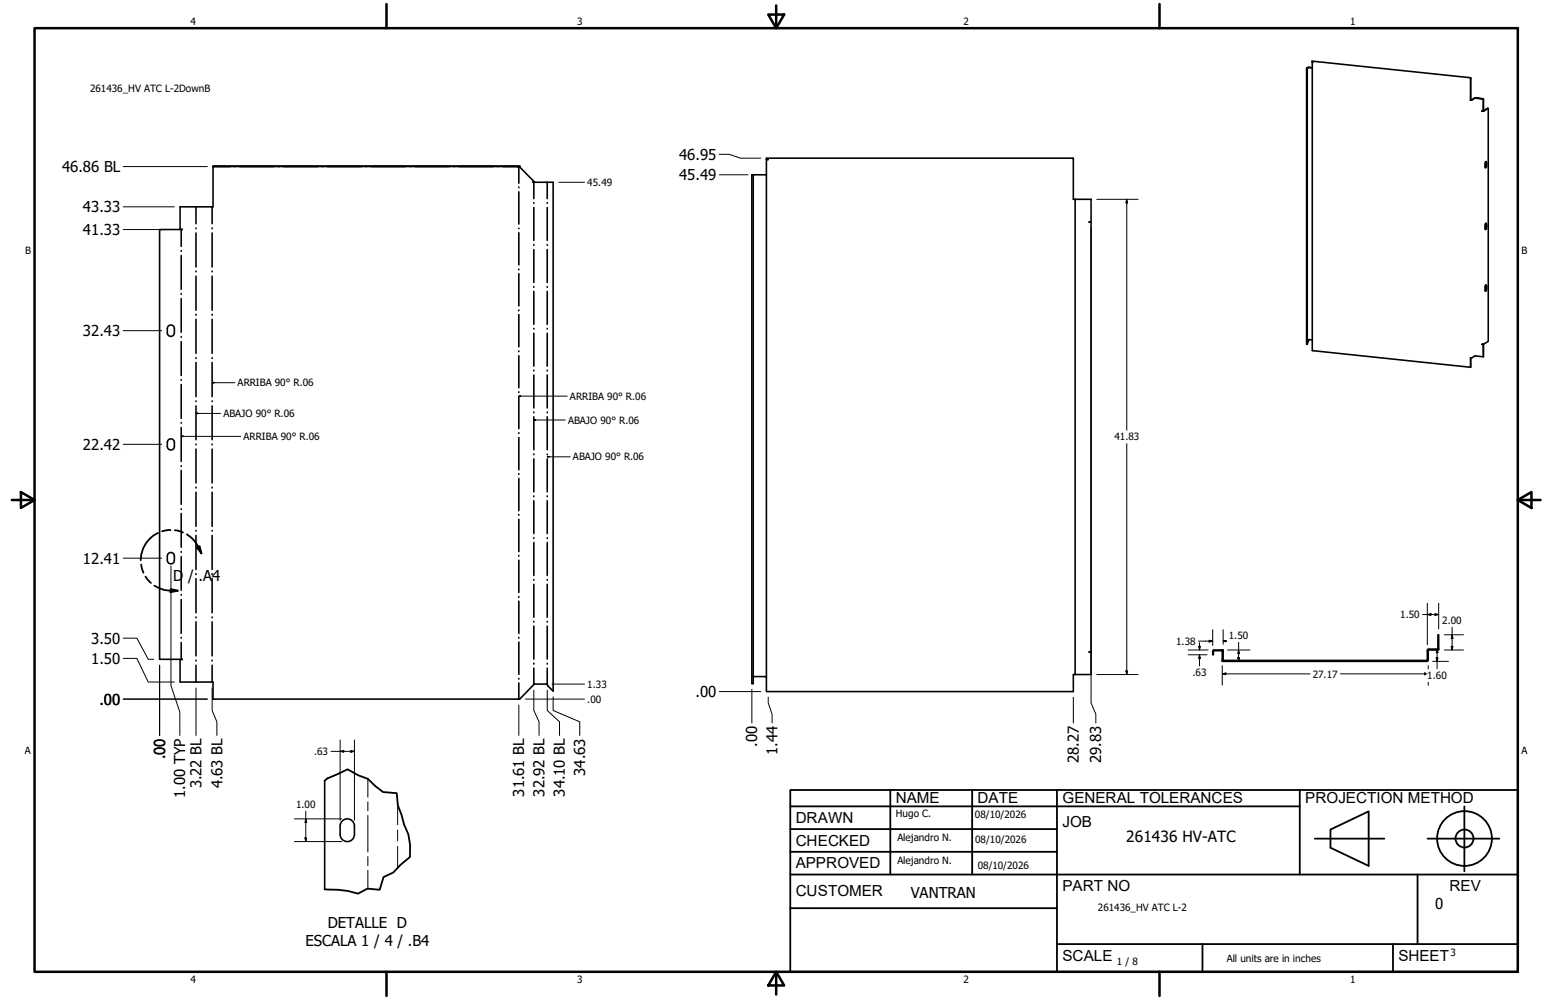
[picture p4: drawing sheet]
<svg xmlns="http://www.w3.org/2000/svg" width="432mm" height="279mm" viewBox="0 0 432 279" stroke-linecap="round" stroke-linejoin="round" font-family="sans-serif">
<!-- layer: GIGA_BendUp -->
<g fill="none" stroke="#000" stroke-width=".44">
<path d="M59.2 57.8v4.7M59.5 46.5h4.8M65.5 46.5h.2M66.9 46.5h9.6M77.7 46.5h.3M79.2 46.5h9.6M90 46.5h.2M91.4 46.5h9.6M102.2 46.5h.2M103.6 46.5h9.7M114.5 46.5h.2M115.9 46.5h9.6"/>
<path d="M126.7 46.5h.2M128.1 46.5h9.7M139 46.5h.2M140.4 46.5h4.8M144.9 46.7v4.5M144.9 52.3v.2M144.9 53.6v9M50.6 64.1v4.7M50.6 70v.2M50.6 71.4v9.4M59.2 63.7v.2M59.2 65.1v9.5"/>
<path d="M59.2 75.8v.1M59.2 77.2v9.5M144.9 63.8v.1M144.9 65v9M144.9 75.2v.2M144.9 76.5v9M50.6 82v.2M50.6 83.4v9.4M50.6 94v.2M50.6 95.4v9.5M59.2 87.8v.3M59.2 89.2v9.5"/>
<path d="M59.2 99.9v.2M144.9 86.6v.2M144.9 87.9v9M144.9 98v.2M144.9 99.4v8.9M50.6 106v.2M50.6 107.4v9.5M50.6 118v.2M50.6 119.4v9.5M59.2 101.3v9.5M59.2 112v.2M59.2 113.4v9.5"/>
<path d="M144.9 109.5v.2M144.9 110.8v9M50.6 130.1v.2M50.6 131.4v9.5M59.2 124.1v.2M59.2 125.5v9.4M59.2 136.1v.2M59.2 137.5v9.6M144.9 120.9v.2M144.9 122.2v9.1M144.9 132.3v.2M144.9 133.7v9"/>
<path d="M50.6 142.1v.2M50.6 143.4v9.5M50.6 154.1v.2M50.6 155.5v9.4M59.2 148.2v.2M59.2 149.6v9.5M144.9 143.8v.2M144.9 145.1v9M144.9 155.2v.2M144.9 156.5v9M50.6 166.1v.2M50.6 167.5v9.5"/>
<path d="M50.6 178.1v.2M50.6 179.5v4.7M59.2 160.3v.2M59.2 161.7v9.5M59.2 172.4v.2M59.2 173.7v9.6M144.9 166.7v.2M144.9 168v9M144.9 178.1v.2M144.9 179.4v9M59.2 184.5v.2M59.2 185.9v4.7"/>
<path d="M144.9 189.5v.2M144.9 190.8v4.5"/>
</g>
<!-- layer: GIGA_BendDown -->
<g fill="none" stroke="#000" stroke-width=".44">
<path d="M54.7 57.8v4.7M149.1 50.9v4.6M149.1 56.6v.2M149.1 58v9.2M152.8 50.9v4.6M152.8 56.6v.2M152.8 58v9.2M54.7 63.7v.2M54.7 65.1v9.5M54.7 75.8v.1M54.7 77.2v9.5M149.1 68.3v.2"/>
<path d="M149.1 69.7v9.2M152.8 68.3v.2M152.8 69.7v9.2M54.7 87.8v.3M54.7 89.2v9.5M54.7 99.9v.2M149.1 80.1v.2M149.1 81.4v9.2M149.1 91.8v.1M149.1 93.1v9.2M152.8 80.1v.2M152.8 81.4v9.2"/>
<path d="M152.8 91.8v.1M152.8 93.1v9.2M54.7 101.3v9.5M54.7 112v.2M54.7 113.4v9.5M149.1 103.4v.2M149.1 104.8v9.2M149.1 115.1v.2M149.1 116.5v9.2M152.8 103.4v.2M152.8 104.8v9.2M152.8 115.1v.2"/>
<path d="M152.8 116.5v9.2M54.7 124.1v.2M54.7 125.5v9.4M54.7 136.1v.2M54.7 137.5v9.6M149.1 126.8v.2M149.1 128.2v9.2M149.1 138.6v.1M149.1 139.9v9.2M152.8 126.9v.2M152.8 128.2v9.2M152.8 138.6v.1"/>
<path d="M152.8 139.9v9.2M54.7 148.2v.2M54.7 149.6v9.5M149.1 150.2v.2M149.1 151.6v9.2M152.8 150.2v.2M152.8 151.6v9.2M54.7 160.3v.2M54.7 161.7v9.5M54.7 172.4v.2M54.7 173.7v9.6M149.1 161.9v.2"/>
<path d="M149.1 163.3v9.2M149.1 173.6v.2M149.1 174.9v9.2M152.8 161.9v.2M152.8 163.3v9.2M152.8 173.6v.2M152.8 174.9v9.2M54.7 184.5v.2M54.7 185.9v4.7M149.1 185.3v.2M149.1 186.7v4.6M152.8 185.4v.1"/>
<path d="M152.8 186.7v4.6"/>
</g>
<!-- layer: Visible (ANSI) -->
<g fill="none" stroke="#000" stroke-width=".44">
<path d="M364.9 19.1v77l.2 .1 .5-1.3 .9 .1M365.1 19.1v77.1M366.5 18.9l-1.1-.1-.5 .3 .5-.2 1.1 .1M366.5 17.3v80.6l44.2 4.7 .1-2.6M366.7 17.3h-.2v-.2l44.2 4.6 .1 6.2M410.7 21.7v6.3M410.8 27.9l1.1-.5 2.4 .2-2.3-.2-1.3 .6M410.8 27.9l-.1 .1M414.3 27.6v3.5M414.3 30.9l1.4-.6v65.1l-1.4 .8h-.3M414.3 27.6v3.4l-.3 .1M415.7 30.3l-1.3 .8h-.4"/>
<path d="M59.5 46.5v11.3h-9.2v6.3h.6h-6.3v120.1h6.3l-.6 .1v6.3h9.2v4.7h85.7l4-4.2h3.5l1.8 2v-142.2h-5.7h.5l-4.1-4.2M59.5 46.5h85.7zM145.2 46.5v.2h-.5M210.4 48.8v142.2h-.4v-142.2h4.1M214.1 44.2h85.7v11.5h.5v132.8h-.5v4.7h-85.7v-148.6h.5h-.5zM300.3 55.7h4.4v6.3h-.5h.5v120.1h-.5l.5 .1v6.3h-4.4M414.9 45.2l.2-.1 .1 .5-.2 1.3-.2-.2zM415 45.2v1.2l-.2 .5M414.8 79.8l.3-.2 .1 .4-.2 1.3-.2-.1zM415 79.6v1.3l-.2 .4M415 62.4l.2 .1v.9l-.3 .7-.1-1.4zM415 62.4v1.2l-.2 .5"/>
<path d="M46.7 93a.98 .98 0 0 0 1 1 .98 .98 0 0 0 1-1M46.7 93v-1.2a.98 .98 0 0 1 1-1 .98 .98 0 0 1 1 1v1.2M414 96.2h.2M414.3 96.3v3.4M414.3 96.2v3.4l-2.3-.2-1.3 .6v2.6M47 122.9a.98 .98 0 0 1 1.1-.2 .98 .98 0 0 1 .6 .9v1.1a.98 .98 0 0 1-1 1 .98 .98 0 0 1-1-1v-1.1zM47 154.7a.98 .98 0 0 1 1.1-.3 .98 .98 0 0 1 .6 1v1.2a.98 .98 0 0 1-1 .9 .98 .98 0 0 1-1-.9v-1.2zM214.1 189.4l-.2-.4h-3.5v.5M338.7 181.9v1h.2v-1M339 181.6h2.2M339 181.8h2.2M339.1 181.8l-.2 .2"/>
<path d="M339.1 181.6l-.4 .4M341.3 181.6l.1 .1M341.3 181.8l.1 .2M341.4 184.7h57.1M341.4 184.5l57.1 .2zM341.4 184.4v-2.8h.2v2.8M341.6 184.4v.1M341.6 184.4l-.2 .1M398.7 181.7v2.7M398.7 184.4l-.1 .2M398.9 181.7v2.7l-.3 .4M399 181.5l-.2 .2"/>
<path d="M399 181.4l-.3 .3M399 181.4h2.8v.2h-2.8M401.6 181.2v-3.8h.2v3.8M401.6 181.3l-.1 .1M401.8 181.3v.1M90.7 218.1v30.4M95 233.1v-2.3a2 2 0 0 1 2-2 2 2 0 0 1 2 2v2.3M95 233.1a2 2 0 0 0 2 2 2 2 0 0 0 2-2"/>
</g>
<circle cx="59.5" cy="46.5" r=".22" fill="#000"/>
<!-- layer: Break Line (ANSI)-1 -->
<path d="M90.7 218.1l.7-.6 5.7-2.6 2.9 1.7 2.7 1 2.1 2 2.2 1.7 3.8 .3 .3 3.4 1 2.6 .7 2.7 1.2 2.8 .6 3.1-.1 3.3-2.6 2.1-2 2.2-2.8 1.2-1.1 3.6-3.4-.3-2.6 1.4a30.6 30.6 0 0 0-9.3-1.2" fill="none" stroke="#000" stroke-width=".51"/>
<!-- layer: Bend Centerline (ANSI)-1 -->
<path d="M102.7 217.7v5.1M102.7 224v2.6M102.7 227.8v10.3M102.7 239.3v2.6M111.1 224.3v6.1M111.1 231.9v3M111.1 236.5v6M102.7 243.1v5.2" fill="none" stroke="#000" stroke-width=".28"/>
<!-- layer: Contorno de detalle (ANSI) -->
<path d="M39.4 157.7l.7 2.3M44.1 148.9a8.6 8.6 0 0 0-4.8 7.6M47.6 148.1l-2.3 .4M48.8 148.1l2.3 .7M52.2 149.3a8.6 8.6 0 0 1 3.2 3.5l.9 1.8M55 153l.8-.4 .5 2zM40.6 161.1l1.6 1.8M43.1 163.6a9.2 9.2 0 0 0 4.5 1.4h2.1M47.7 164.6l2 .4-2.1 .5z" fill="none" stroke="#000" stroke-width=".51"/>
<path d="M55 153l.8-.4 .5 2zM47.7 164.6l2 .4-2.1 .5z" fill="#000"/>
<!-- layer: Borde (ANSI) -->
<g fill="none" stroke="#000" stroke-width=".7">
<path d="M9.7 7.9h414.2v263.6h-414.2zM107.9 1.1v6.8M214.6 4.1h4.4l-2.2 3.8zM216.8 1.5v6.4M323.8 1.1v6.8M3.3 139.7h6.4M5.8 137.5l3.9 2.2-3.9 2.2zM423.9 139.7l3.8-2.2v4.4zM423.9 139.7h6.4M107.9 271.5v6.8M216.8 271.5l2.2 3.8h-4.4zM216.8 271.5v6.4"/>
<path d="M323.8 271.5v6.8"/>
</g>
<!-- layer: Title (ANSI)-1 -->
<g fill="none" stroke="#000" stroke-width=".51">
<path d="M220.7 220.7h203.2v50.8h-203.2zM220.7 225.3h142.3M220.7 231.6h74.5M220.7 238h74.5M248.7 220.7v23.6M271.5 220.7v23.6M295.2 220.7v50.8M363 220.7v23.6M367.2 234.3h19.5M371.6 231.8l10.7-5.1v15.2l-10.7-5zM398.7 234.3h20.1M409 225.3v18.2"/>
<path d="M220.7 244.3h203.2M220.7 253.7h74.5M395.9 244.3v19.5M295.2 263.8h128.7M335.9 263.8v7.7M389.1 263.8v7.7"/>
<circle cx="409" cy="234.3" r="7.7"/>
<circle cx="409" cy="234.3" r="2.51"/>
</g>
<!-- layer: Cota (ANSI) -->
<g fill="none" stroke="#000" stroke-width=".28">
<path d="M34.4 57.8h14.3M34.4 46.5h23.5M156.1 50.9h7.2M200.9 48.8h8M200.9 43.1h2.7l3.2 1.1h5.7M306.3 55.7h11.6M314.7 55.7l.3 1h-.5zM314.7 55.7v64.5M34.4 64.1h11.4M304.7 63.6v132.8l1.4 3.2v2.4M34.4 92.4h10.7M34.4 124.1h10.7"/>
<path d="M314.7 124v64.5M34.4 156h10.7M47.8 158.1v33.5l2.4 7.3v6.6M34.4 178.3h3.8l3.2 5.9h1.5M334.7 179.1h4M335 179.6v2M337.7 178.9l1 .2-1 .3zM338.7 176v4.3M341.6 176v4M341.6 179.1l.9 .2M342.5 178.9l-.9 .2h.9M345.9 179.5v5.3"/>
<path d="M397.3 171.7h4.5M398.7 171.7l1-.3v.6zM398.7 168.5v11.6M400.8 171.4l1 .3-1 .3zM401.8 168.5v7.3M403.4 177.4h5.3M405.6 177.4l.2 1h-.5zM405.6 175.3v6.3M34.4 195.3h23.5zM34.4 184h3.8l3.2 6.6h7.3M44.6 185.9v19.6zM54.7 192.2v13.3"/>
<path d="M59.2 192.2v6.3l1.4 3.2v3.8M144.9 197v8.5M146.7 195.3h16.6M149.1 192.8v5.7l1.5 3.2v3.8M152.8 192.8v5.7l3.5 3.2v3.8M154.2 191.1h9.1M154.5 194.7v3.8l7.4 3.2v3.8M200.9 193.2h11.6M210 192.6v9.4M214.6 194.8v1.6l1 3.2v2.4M299.8 194.8v7.2M306.3 188.5h11.6"/>
<path d="M314.5 187.5h.5l-.3 1zM331.9 181.6h5.5M331.9 182.9h5.2M334.8 180.6h.5l-.3 1zM335 182.9l.3 1.1h-.5zM335 182.9v3.2M341.4 188.3l1-.3v.5zM341.4 188.3h24.5M341.4 186v5.5M342.8 181.6h6.3M345.7 183.8h.5l-.3 1zM345.9 181.6l.3 1h-.5z"/>
<path d="M374.4 188.3h23.5M397.9 188.3h.1M397.9 188.5h.1M397.9 188h.1M397.9 188v.5M398.9 186v.9M398.9 190.6v.9M400.1 184.8h4.5M401.1 183.8h.5l-.2 1zM401.4 181.4l.2 1h-.5zM401.4 181.4v5.5M403.4 181.6h5.3"/>
<path d="M405.3 180.6h.5l-.2 1zM92.5 209.9h6.5M95 209.9l1-.2v.5zM95 206.8v22.4M98 209.7l1 .2-1 .3zM99 206.8v22.4M82.2 228.8h13.2M82.2 235.1h13.2M85.2 234.1h.5l-.3 1zM85.4 228.8l.3 1h-.5zM85.4 226.6v8.5"/>
</g>
<g fill="#000">
<path d="M314.7 55.7l.3 1h-.5zM337.7 178.9l1 .2-1 .3zM341.6 179.1l1-.2v.5zM398.7 171.7l1-.3v.6zM400.8 171.4l1 .3-1 .3zM405.6 177.4l.2 1h-.5zM314.5 187.5h.5l-.3 1zM334.8 180.6h.5l-.3 1zM335 182.9l.3 1.1h-.5zM341.4 188.3l1-.3v.5zM345.7 183.8h.5l-.3 1zM345.9 181.6l.3 1h-.5z"/>
<path d="M397.9 188l1 .3-1 .2zM401.1 183.8h.5l-.2 1zM401.4 181.4l.2 1h-.5zM405.3 180.6h.5l-.2 1zM95 209.9l1-.2v.5zM98 209.7l1 .2-1 .3zM85.2 234.1h.5l-.3 1zM85.4 228.8l.3 1h-.5z"/>
</g>
<path d="M54.7 115.5l.5-.1v.2zM54.7 115.5h6.9M59.2 106.9l.6-.1v.3zM59.2 106.9h6.4M144.9 110.7l.5-.1v.2zM144.9 110.7h13.5M149.1 117.3l.5-.1v.3zM149.1 117.3h8.8M50.6 121.9l.5-.1v.2zM50.6 121.9h16.6M152.8 127.6l.6-.1v.3zM152.8 127.6h6.5" fill="none" stroke="#000" stroke-width=".28"/>
<path d="M54.7 115.5l.5-.1v.2zM59.2 106.9l.6-.1v.3zM144.9 110.7l.5-.1v.2zM149.1 117.3l.5-.1v.3zM50.6 121.9l.5-.1v.2zM152.8 127.6l.6-.1v.3z" fill="#000"/>
<g font-size="4.3">
<text x="250.2" y="224.2">NAME</text>
<text x="273" y="224.2">DATE</text>
<text x="296.7" y="224.3">GENERAL TOLERANCES</text>
<text x="364.6" y="224.3">PROJECTION METHOD</text>
<text x="222.2" y="229.9">DRAWN</text>
<text x="296.7" y="230.9">JOB</text>
<text x="222.2" y="236.3">CHECKED</text>
<text x="314.6" y="235.1">261436 HV-ATC</text>
<text x="222.2" y="242.6">APPROVED</text>
<text x="222.2" y="250.3">CUSTOMER</text>
<text x="296.7" y="249">PART NO</text>
<text x="404.8" y="248.9">REV</text>
<text x="296.7" y="268.4">SCALE</text>
<text x="390.6" y="268.4">SHEET</text>
</g>
<g font-size="4.2">
<text x="189.7" y="44.6">46.95</text>
<text x="17.3" y="48.1">46.86 BL</text>
<text x="189.7" y="50.4">45.49</text>
<text x="23.2" y="59.3">43.33</text>
<text x="23.2" y="65.7">41.33</text>
<text x="23.2" y="93.9">32.43</text>
<text x="23.2" y="125.7">22.42</text>
<text x="23.2" y="157.5">12.41</text>
<text x="48.4" y="162.3">D</text>
<text x="52.5" y="162.3">/</text>
<text x="55.4" y="162.3">.A</text>
<text x="59.2" y="162.3">4</text>
<text x="25.5" y="179.8">3.50</text>
<text x="25.5" y="185.5">1.50</text>
<text x="27.7" y="196.8">.00</text>
<text x="194.2" y="194.8">.00</text>
<text x="211.5" y="208.6" transform="rotate(-90 211.5 208.6)">.00</text>
<text x="46.1" y="212.2" transform="rotate(-90 46.1 212.2)">.00</text>
<text x="217.2" y="210.9" transform="rotate(-90 217.2 210.9)">1.44</text>
<text x="301.3" y="213.2" transform="rotate(-90 301.3 213.2)">28.27</text>
<text x="307.6" y="213.2" transform="rotate(-90 307.6 213.2)">29.83</text>
<text x="56.3" y="220.3" transform="rotate(-90 56.3 220.3)">3.22 BL</text>
<text x="62.1" y="220.3" transform="rotate(-90 62.1 220.3)">4.63 BL</text>
<text x="163.4" y="216.7" transform="rotate(-90 163.4 216.7)">34.63</text>
<text x="51.8" y="222.9" transform="rotate(-90 51.8 222.9)">1.00 TYP</text>
<text x="146.4" y="222.6" transform="rotate(-90 146.4 222.6)">31.61 BL</text>
<text x="152.1" y="222.6" transform="rotate(-90 152.1 222.6)">32.92 BL</text>
<text x="157.8" y="222.6" transform="rotate(-90 157.8 222.6)">34.10 BL</text>
<text x="254.4" y="250.8">VANTRAN</text>
<text x="400.9" y="254">0</text>
<text x="91.6" y="259.3">DETALLE D</text>
<text x="85.3" y="264.3">ESCALA 1 / 4 / .B4</text>
</g>
<g font-size="2.8">
<text x="53.2" y="6.9">4</text>
<text x="161.2" y="6.9">3</text>
<text x="269.1" y="6.9">2</text>
<text x="377.1" y="6.9">1</text>
<text x="25.1" y="25.7">261436_HV ATC L-2DownB</text>
<text x="164" y="51.9">45.49</text>
<text x="7" y="70.9">B</text>
<text x="424.9" y="70.9">B</text>
<text x="66.4" y="107.9">ARRIBA 90° R.06</text>
<text x="159.2" y="111.7">ARRIBA 90° R.06</text>
<text x="62.4" y="116.5">ABAJO 90° R.06</text>
<text x="158.7" y="118.4">ABAJO 90° R.06</text>
<text x="68" y="122.9">ARRIBA 90° R.06</text>
<text x="311.3" y="123.1">41.83</text>
<text x="160" y="128.7">ABAJO 90° R.06</text>
<text x="391.1" y="172.7">1.50</text>
<text x="343.2" y="178.6">1.50</text>
<text x="402.8" y="174.4">2.00</text>
<text x="328.5" y="180.1">1.38</text>
<text x="333.1" y="188.9">.63</text>
<text x="366.6" y="189.3">27.17</text>
<text x="398.7" y="189.8">1.60</text>
<text x="164" y="196.3">.00</text>
<text x="164" y="192.2">1.33</text>
<text x="6.9" y="210.6">A</text>
<text x="87.8" y="210.9">.63</text>
<text x="424.9" y="210.6">A</text>
<text x="82.7" y="225.8">1.00</text>
<text x="250.2" y="228.3">Hugo C.</text>
<text x="272.3" y="228.4">08/10/2026</text>
<text x="250.6" y="234.9">Alejandro N.</text>
<text x="272.4" y="235.6">08/10/2026</text>
<text x="250.6" y="241.5">Alejandro N.</text>
<text x="273.1" y="242.8">08/10/2026</text>
<text x="306.6" y="254.4">261436_HV ATC L-2</text>
<text x="312" y="269.7">1 / 8</text>
<text x="342.6" y="268.7">All units are in inches</text>
<text x="405.1" y="267.1">3</text>
<text x="53.2" y="274.6">4</text>
<text x="161.2" y="274.6">3</text>
<text x="269.1" y="274.6">2</text>
<text x="377.1" y="274.6">1</text>
</g>
</svg>
